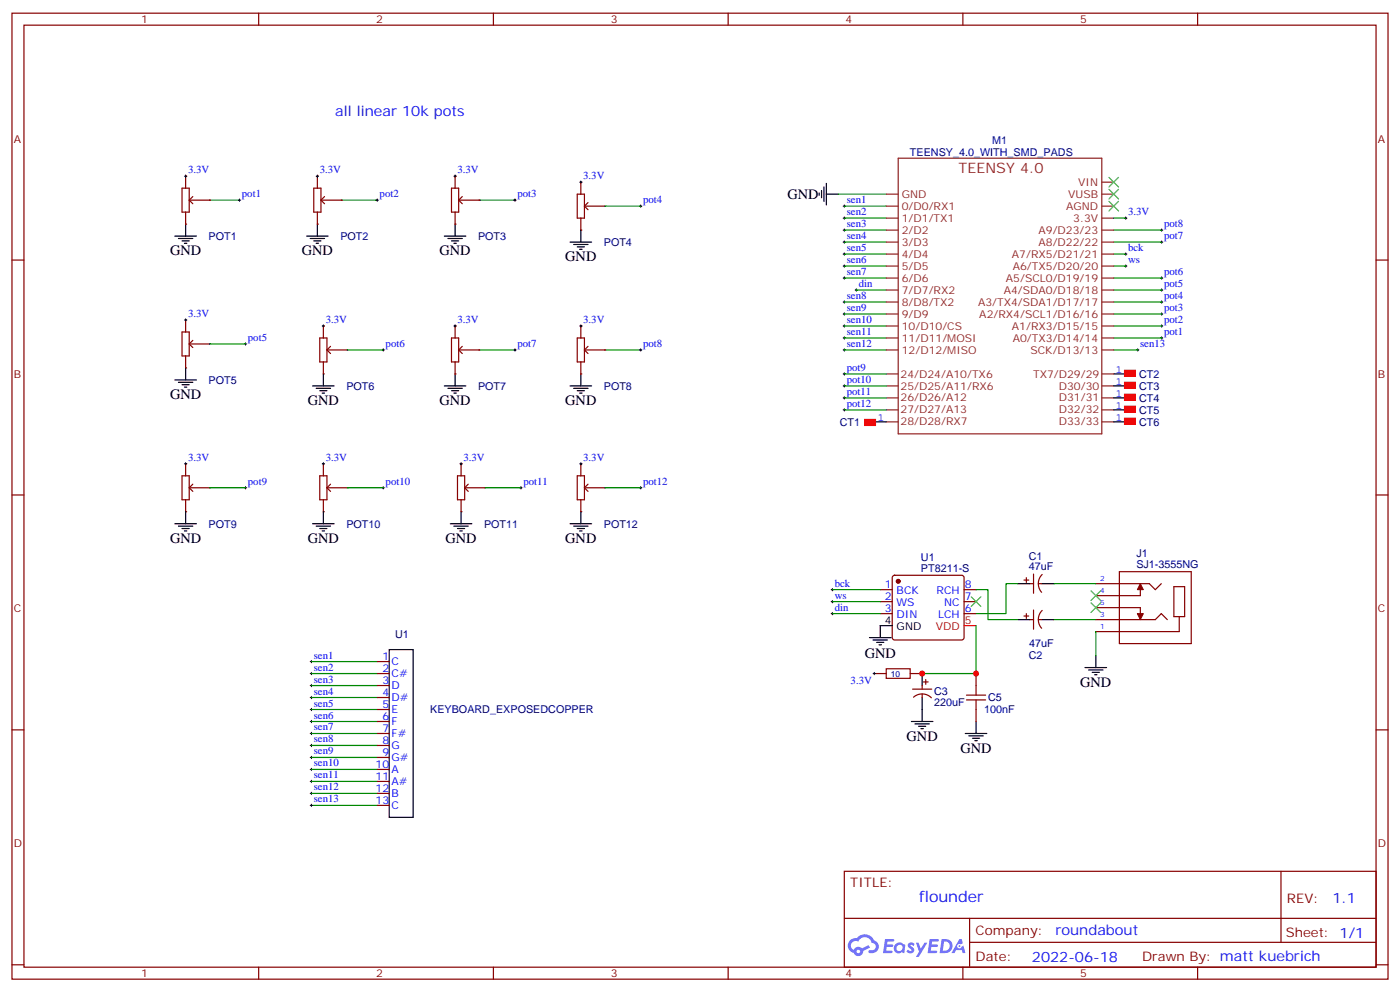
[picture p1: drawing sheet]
<svg xmlns="http://www.w3.org/2000/svg" width="412mm" height="292mm" viewBox="0 0 412 292" stroke-linecap="round" stroke-linejoin="round" font-family="sans-serif">
<g fill="none" stroke="#870000" stroke-width=".35">
<path d="M3.5 3.9h405.4v284.3h-405.4zM7.1 7.4h398.2v277.3h-398.2zM76.2 3.9v3.5M145.3 3.9v3.5M214.5 3.9v3.5M283.6 3.9v3.5M352.8 3.9v3.5M3.5 76.6h3.6M405.3 76.6h3.6M3.5 145.7h3.6M405.3 145.7h3.6M3.5 214.8h3.6"/>
<path d="M405.3 214.8h3.6M248.7 256.5h156.6v28.2h-156.6zM377.3 256.5v20.9M248.7 270.3h156.5M285.6 277.4h119.6M285.6 270.3v14.1M3.5 284h3.6M76.2 284.7v3.5M145.3 284.7v3.5M214.5 284.7v3.5M283.6 284.7v3.5M352.8 284.7v3.5"/>
<path d="M405.3 284h3.6"/>
</g>
<g fill="#5487ff">
<path d="M267.7 277.6a1.22 1.22 0 0 1 1.7 .3l-.4 .6a.47 .47 0 0 0-.3-.4 .47 .47 0 0 0-.5 .2l.1 .2a1.14 1.14 0 0 1 .8 1.8 1.14 1.14 0 0 1-1.9-.1l-.2-.1 .5-.6 .7 .4a.29 .29 0 0 0 .3-.2 .29 .29 0 0 0-.2-.3 1.04 1.04 0 0 1-.6-1.8z"/>
<path d="M260.7 276.4h2.4l.3 .2-.2 .5h-1.8l-.1 .9h1.5l.3 .4-.3 .3h-1.6l-.2 1.1 1.7 .1 .2 .3-.2 .3-2.6 .1z"/>
<path d="M273.8 276.4h2.4l.3 .2-.1 .5h-1.8l-.2 .9h1.6l.3 .4-.4 .3h-1.6l-.1 1.1 1.7 .1 .2 .3-.2 .3h-2.6z"/>
<path d="M282.6 276.4h.7l.3 1.3-.6 .3a.69 .69 0 0 0-1 .2 .69 .69 0 0 0 .4 1 .69 .69 0 0 0 .9-.6l.5-.3 .6 2.2h-.8l-.2-.8h-1.8l-.5 .8h-.8z"/>
<path d="M269.8 277.5h.8l.6 1.8 1.1-1.8h.9l-2.6 4.2h-.8l.9-1.6z"/>
<path d="M277.4 276.4l-.6 4.2h1.3a2.11 2.11 0 0 0 2.5-2.2 2.11 2.11 0 0 0-2.5-2zM278.1 277.1a1.39 1.39 0 0 1 1.7 1.5 1.39 1.39 0 0 1-1.8 1.2h-.3z"/>
<path d="M263.7 278a1.54 1.54 0 0 0-.1 2.2 1.54 1.54 0 0 0 2.2 .1l.6 .3 .3-2.3-.2-.3h-.4a1.49 1.49 0 0 0-2.4 0zM264 279a.94 .94 0 0 1 1.8 0 .94 .94 0 0 1-1.8 0z"/>
<path d="M250.4 276.8a2.18 2.18 0 0 0 1.1 3.7 1.44 1.44 0 0 0 1.6 .9 1.44 1.44 0 0 0 1.2-1.5l2-1-.5-.7-1.9 1a1.47 1.47 0 0 0-2.4 .4 1.39 1.39 0 0 1-.7-1.9 1.39 1.39 0 0 1 2-.5 2.12 2.12 0 0 1 2.2-1.3 2.12 2.12 0 0 1 1.9 1.7 1.14 1.14 0 0 1 1.1 1.4 1.14 1.14 0 0 1-1.7 .7 .43 .43 0 0 0-.5 .4 .43 .43 0 0 0 .4 .5 1.98 1.98 0 0 0 2.5-1.3 1.98 1.98 0 0 0-1.2-2.5 3.1 3.1 0 0 0-5.3-.7l-.9 .1zM252.3 280.1a.55 .55 0 0 1 1.1 0 .55 .55 0 0 1-1.1 0z"/>
<circle cx="282.6" cy="278.5" r=".26"/>
</g>
<path d="M61.7 58.9h8.9M100.5 58.9h10.6" fill="none" stroke="#008700" stroke-width=".35"/>
<path d="M70.2 58.9h.7M70.6 58.6v.7M110.8 58.9h.7M111.1 58.6v.7" fill="none" stroke="#000" stroke-width=".29"/>
<path d="M51.5 69.5h6.4M52.6 70.2h4.2M53.6 70.9h2.1M54.3 71.6h.7M54.7 66v3.5M90.3 69.5h6.4M91.4 70.2h4.2M92.4 70.9h2.1M93.1 71.6h.7M93.5 66v3.5" fill="none" stroke="#000" stroke-width=".35"/>
<path d="M92.4 55.4h2.1v7h-2.1zM93.5 51.9v3.5M94.9 58.9h5.6M95.6 57.9l-1.1 1 1.1 1.1M93.5 62.4v3.6" fill="none" stroke="#870000" stroke-width=".35"/>
<g fill="#870000">
<circle cx="93.5" cy="66" r=".18"/>
<circle cx="93.5" cy="51.9" r=".18"/>
<circle cx="100.5" cy="58.9" r=".18"/>
</g>
<path d="M141.1 58.9h10.6" fill="none" stroke="#008700" stroke-width=".35"/>
<path d="M151.3 58.9h.7M151.7 58.6v.7" fill="none" stroke="#000" stroke-width=".29"/>
<path d="M130.9 69.5h6.3M131.9 70.2h4.3M133 70.9h2.1M133.7 71.6h.7M134.1 66v3.5" fill="none" stroke="#000" stroke-width=".35"/>
<path d="M133 55.4h2.1v7h-2.1zM134.1 51.9v3.5M135.5 58.9h5.6M136.2 57.9l-1.1 1 1.1 1.1M134.1 62.4v3.6" fill="none" stroke="#870000" stroke-width=".35"/>
<g fill="#870000">
<circle cx="134.1" cy="66" r=".18"/>
<circle cx="134.1" cy="51.9" r=".18"/>
<circle cx="141.1" cy="58.9" r=".18"/>
</g>
<path d="M170 57.1h2.2v7.1h-2.2zM171.1 53.6v3.5M173.2 59.6l-1 1.1 1 1M171.1 64.2v3.5M172.5 60.7h5.7" fill="none" stroke="#870000" stroke-width=".35"/>
<g fill="#870000">
<circle cx="171.1" cy="67.7" r=".18"/>
<circle cx="171.1" cy="53.6" r=".18"/>
<circle cx="178.2" cy="60.7" r=".18"/>
</g>
<path d="M167.9 71.3h6.4M169 72h4.2M170 72.7h2.2M170.7 73.4h.7M171.1 67.7v3.6" fill="none" stroke="#000" stroke-width=".35"/>
<path d="M188.4 60.7h.7M188.7 60.3v.7" fill="none" stroke="#000" stroke-width=".29"/>
<path d="M178.2 60.7h10.5" fill="none" stroke="#008700" stroke-width=".35"/>
<path d="M53.6 97.7h2.1v7.1h-2.1zM54.7 94.2v3.5M54.7 104.8v3.5M56.1 101.2h5.6M56.8 100.2l-1.1 1 1.1 1.1" fill="none" stroke="#870000" stroke-width=".35"/>
<g fill="#870000">
<circle cx="54.7" cy="108.3" r=".18"/>
<circle cx="54.7" cy="94.2" r=".18"/>
<circle cx="61.7" cy="101.2" r=".18"/>
</g>
<path d="M51.5 111.8h6.4M52.6 112.5h4.2M53.6 113.2h2.1M54.3 113.9h.7M54.7 108.3v3.5" fill="none" stroke="#000" stroke-width=".35"/>
<path d="M72 101.2h.7M72.3 100.9v.7" fill="none" stroke="#000" stroke-width=".29"/>
<path d="M61.7 101.2h10.6" fill="none" stroke="#008700" stroke-width=".35"/>
<path d="M94.2 99.5h2.1v7h-2.1zM95.2 96v3.5M95.2 106.5v3.6M96.7 103h5.6M97.4 102l-1.1 1 1.1 1.1" fill="none" stroke="#870000" stroke-width=".35"/>
<g fill="#870000">
<circle cx="95.2" cy="110.1" r=".18"/>
<circle cx="95.3" cy="96" r=".18"/>
<circle cx="102.3" cy="103" r=".18"/>
</g>
<g fill="none" stroke="#000" stroke-width=".35">
<path d="M241.3 56.8v.7M242 56.1v2.1M242.7 55v4.3M243.4 57.1h3.5M243.4 54v6.3M92.1 113.6h6.3M93.1 114.3h4.3M94.2 115h2.1M94.9 115.7h.7M95.2 110.1v3.5M130.9 113.6h6.3M131.9 114.3h4.3"/>
<path d="M133 115h2.1M133.7 115.7h.7M134.1 110.1v3.5M299.9 171.8h3.5M306.9 171.8h3.5M256.1 187.7h6.4M257.2 188.4h4.2M258.2 189.1h2.1M258.9 189.8h.7M262.8 184.1h-3.5v3.6M271.6 198.3v3.5M299.9 182.4h3.5"/>
<path d="M306.9 182.4h3.5M319.6 196.5h6.4M320.7 197.2h4.2M321.7 197.9h2.1M322.4 198.6h.7M322.8 193v3.5M268.5 212.4h6.3M269.5 213.1h4.3M270.6 213.8h2.1M271.3 214.5h.7M271.6 205.3v7.1M284.3 215.9h6.4"/>
<path d="M285.4 216.6h4.2M286.5 217.3h2.1M287.2 218h.7M287.5 212.4v3.5"/>
</g>
<g fill="none" stroke="#000" stroke-width=".29">
<path d="M248.4 74.8h.7M248.4 78.3h.7M248.4 60.7h.7M248.4 64.2h.7M248.4 67.7h.7M248.4 71.3h.7M248.7 60.3v.7M248.7 63.9v.7M248.7 67.4v.7M248.7 70.9v.7M248.7 74.4v.7M248.7 78v.7"/>
<path d="M331.3 74.8h.7M331.3 78.3h.7M331.6 74.4v.7M331.6 78v.7M341.8 67.7h.7M341.8 71.3h.7M342.2 67.4v.7M342.2 70.9v.7M248.4 81.8h.7M248.4 88.9h.7M248.4 92.4h.7M248.4 96h.7"/>
<path d="M248.4 99.5h.7M248.7 81.5v.7M248.7 88.5v.8M248.7 92.1v.7M248.7 95.6v.7M248.7 99.1v.7M251.9 85.4h.7M252.2 85v.7M341.8 85.4h.7M341.8 81.8h.7M341.8 88.9h.7M341.8 92.4h.7"/>
<path d="M341.8 96h.7M341.8 99.5h.7M342.2 81.5v.7M342.2 85v.7M342.2 88.5v.8M342.2 92.1v.7M342.2 95.6v.7M342.2 99.1v.7M112.5 103h.7M112.9 102.7v.7M151.3 103h.7M151.7 102.7v.7"/>
<path d="M248.4 103h.7M248.7 102.7v.7M334.8 103h.7M335.1 102.7v.7M244.8 173.6h.7M244.8 177.1h.7M245.2 173.2v.7M245.2 176.7v.7M91.4 194.7h.7M91.4 198.3h.7M91.7 194.4v.7M91.7 197.9v.7"/>
<path d="M244.8 180.6h.7M245.2 180.3v.7M91.4 201.8h.7M91.4 205.3h.7M91.4 208.8h.7M91.4 212.4h.7M91.4 215.9h.7M91.4 219.4h.7M91.7 201.4v.7M91.7 205v.7M91.7 208.5v.7M91.7 212v.7"/>
<path d="M91.7 215.5v.8M91.7 219.1v.7M91.4 223h.7M91.4 226.5h.7M91.4 230h.7M91.4 233.5h.7M91.4 237.1h.7M91.7 222.6v.7M91.7 226.1v.7M91.7 229.7v.7M91.7 233.2v.7M91.7 236.7v.7"/>
</g>
<g fill="none" stroke="#008700" stroke-width=".35">
<path d="M246.9 57.1h14.2M248.7 74.8h12.4M248.7 78.3h12.4M248.7 60.7h12.4M248.7 64.2h12.4M248.7 67.7h12.4M248.7 71.3h12.4M328.1 74.8h3.5M328.1 78.3h3.5M328.1 67.7h14.1M328.1 71.3h14.1M248.7 81.8h12.4"/>
<path d="M248.7 88.9h12.4M248.7 92.4h12.4M248.7 96h12.4M248.7 99.5h12.4M252.2 85.4h8.9M328.1 85.4h14.1M328.1 81.8h14.1M328.1 88.9h14.1M328.1 92.4h14.1M328.1 96h14.1M328.1 99.5h14.1M102.3 103h10.6"/>
<path d="M141.1 103h10.6M248.7 103h12.4M328.1 103h7M245.2 173.6h14.1M245.2 177.1h14.1M287.5 173.6h3.5v8.8h8.9M299.9 171.8h-3.6v8.8h-8.8M310.4 171.8h12.4M91.7 194.7h19.4M91.7 198.3h19.4M245.2 180.6h14.1M287.5 184.1v14.2h-15.9"/>
<path d="M310.4 182.4h12.4M322.8 185.9v7.1M91.7 201.8h19.4M91.7 205.3h19.4M91.7 208.8h19.4M91.7 212.4h19.4M91.7 215.9h19.4M91.7 219.4h19.4M91.7 223h19.4M91.7 226.5h19.4M91.7 230h19.4M91.7 233.5h19.4"/>
<path d="M91.7 237.1h19.4"/>
</g>
<g fill="none" stroke="#870000" stroke-width=".35">
<path d="M133 99.5h2.1v7h-2.1zM134.1 96v3.5M134.1 106.5v3.6M135.5 103h5.6M136.2 102l-1.1 1 1.1 1.1M259.3 173.6h3.5M259.3 177.1h3.5M263.1 169.5l.4-.2h19.8l.5 .2 .2 .5v17.7l-.2 .5-.5 .2h-19.8l-.5-.3-.2-.4v-17.7zM284 173.6h3.5M284 177.1h3.5M301.6 170.7h1.4M302.3 170v1.4"/>
<path d="M303.4 171.8h1M304.4 169v5.6M304.4 179.6v5.6M305.9 171.8h1M307 169.1a3.8 3.8 0 0 0-.2 5.2M307 179.7a3.8 3.8 0 0 0-.2 5.2M322.8 171.8h15.8l1.7 1.8 1.8-1.8M322.8 178.9h13.1v3.5M329.7 168.3h21.2v21.1h-21.2zM335.9 171.8v3.5h-13.1M345.8 172.7h3.2v8.8h-3.2zM257.5 198.3h3.6"/>
<path d="M259.3 180.6h3.5M268.1 198.3h3.5M284 180.6h3.5M301.6 181.3h1.4M302.3 180.6v1.4M303.4 182.4h1M305.9 182.4h1M322.8 182.4h17.5l1.8-1.8 1.7 1.8M347.4 181.5v4.4h-24.6M268.8 202.8h5.7M269.1 205.2a3.8 3.8 0 0 1 5.2 .2M271.6 201.8v1"/>
<path d="M271.6 204.3v1M272 200.7h1.4M272.7 200v1.4"/>
</g>
<g fill="#870000" stroke="#870000" stroke-width=".29">
<path d="M335.9 171.8l.9 1.8h-1.8z"/>
<path d="M335 180.6h1.8l-.9 1.8z"/>
</g>
<path d="M321.4 173.9l2.8 2.8M321.4 177.4l2.8 2.9M324.2 173.9l-2.8 2.8M324.2 177.4l-2.8 2.9" fill="none" stroke="#3c3" stroke-width=".35"/>
<circle cx="264.6" cy="171.1" r=".53" fill="#870000" stroke="#870000" stroke-width=".35"/>
<path d="M284 184.1h3.5" fill="none" stroke="#f00" stroke-width=".35"/>
<path d="M261.1 196.8h7v2.9h-7z" fill="none" stroke="#a10000" stroke-width=".35"/>
<g fill="#870000">
<circle cx="134.1" cy="110.1" r=".18"/>
<circle cx="134.1" cy="96" r=".18"/>
<circle cx="141.1" cy="103" r=".18"/>
</g>
<path d="M178.2 103h10.5" fill="none" stroke="#008700" stroke-width=".35"/>
<path d="M188.4 103h.7M188.7 102.7v.7" fill="none" stroke="#000" stroke-width=".29"/>
<path d="M167.9 113.6h6.4M169 114.3h4.2M170 115h2.2M170.7 115.7h.7M171.1 110.1v3.5" fill="none" stroke="#000" stroke-width=".35"/>
<path d="M170 99.5h2.2v7h-2.2zM171.1 96v3.5M171.1 106.5v3.6M172.5 103h5.7M173.2 102l-1 1 1 1.1" fill="none" stroke="#870000" stroke-width=".35"/>
<g fill="#870000">
<circle cx="171.1" cy="110.1" r=".18"/>
<circle cx="171.1" cy="96" r=".18"/>
<circle cx="178.2" cy="103" r=".18"/>
</g>
<path d="M114.7 191.2h7v49.4h-7z" fill="none" stroke="#000" stroke-width=".35"/>
<g fill="none" stroke="#870000" stroke-width=".35">
<path d="M53.6 55.4h2.1v7h-2.1zM54.7 51.9v3.5M56.1 58.9h5.6M56.8 57.9l-1.1 1 1.1 1.1M54.7 62.4v3.6M111.1 194.7h3.6M111.1 198.3h3.6M111.1 201.8h3.6M111.1 205.3h3.6M111.1 208.8h3.6M111.1 212.4h3.6M111.1 215.9h3.6"/>
<path d="M111.1 219.4h3.6M111.1 223h3.6M111.1 226.5h3.6M111.1 230h3.6M111.1 233.5h3.6M111.1 237.1h3.6"/>
</g>
<g fill="none" stroke="#8c2424" stroke-width=".35">
<path d="M261.1 57.1h3.5M264.6 46.6h60v81.1h-60zM324.6 57.1h3.5M324.6 53.6h3.5M261.1 60.7h3.5M261.1 64.2h3.5M261.1 67.7h3.5M261.1 71.3h3.5M261.1 74.8h3.5M261.1 78.3h3.5M324.6 60.7h3.5M324.6 64.2h3.5"/>
<path d="M324.6 67.7h3.5M324.6 71.3h3.5M324.6 74.8h3.5M324.6 78.3h3.5M261.1 81.8h3.5M261.1 85.4h3.5M261.1 88.9h3.5M261.1 92.4h3.5M261.1 96h3.5M261.1 99.5h3.5M324.6 81.8h3.5M324.6 85.4h3.5"/>
<path d="M324.6 88.9h3.5M324.6 92.4h3.5M324.6 96h3.5M324.6 99.5h3.5M261.1 103h3.5M261.1 110.1h3.5M261.1 113.6h3.5M261.1 117.1h3.5M324.6 103h3.5M324.6 110.1h3.5M324.6 113.6h3.5M324.6 117.1h3.5"/>
<path d="M261.1 120.6h3.5M261.1 124.2h3.5M324.6 120.6h3.5M324.6 124.2h3.5"/>
</g>
<g fill="#870000">
<circle cx="54.7" cy="66" r=".18"/>
<circle cx="54.7" cy="51.9" r=".18"/>
<circle cx="61.7" cy="58.9" r=".18"/>
</g>
<path d="M54.7 136.5v3.6M53.6 140.1h2.1v7h-2.1zM54.7 147.1v3.5M56.1 143.6h5.6M56.8 142.5l-1.1 1.1 1.1 1M287.5 198.3v6.3M284.7 204.6h5.6M284.7 206h5.6M287.5 206v6.4" fill="none" stroke="#870000" stroke-width=".35"/>
<g fill="#870000">
<circle cx="54.7" cy="150.6" r=".18"/>
<circle cx="54.7" cy="136.5" r=".18"/>
<circle cx="61.7" cy="143.6" r=".18"/>
</g>
<path d="M51.5 154.2h6.4M52.6 154.9h4.2M53.6 155.6h2.1M54.3 156.3h.7M54.7 150.6v3.6" fill="none" stroke="#000" stroke-width=".35"/>
<path d="M72 143.6h.7M72.3 143.2v.7" fill="none" stroke="#000" stroke-width=".29"/>
<path d="M61.7 143.6h10.6" fill="none" stroke="#008700" stroke-width=".35"/>
<path d="M95.2 136.5v3.6M94.2 140.1h2.1v7h-2.1zM95.2 147.1v3.5M96.7 143.6h5.6M97.4 142.5l-1.1 1.1 1.1 1" fill="none" stroke="#870000" stroke-width=".35"/>
<g fill="#870000">
<circle cx="95.2" cy="150.6" r=".18"/>
<circle cx="95.2" cy="136.5" r=".18"/>
<circle cx="102.3" cy="143.6" r=".18"/>
</g>
<path d="M92.1 154.2h6.3M93.1 154.9h4.3M94.2 155.6h2.1M94.9 156.3h.7M95.2 150.6v3.6" fill="none" stroke="#000" stroke-width=".35"/>
<path d="M112.5 143.6h.7M112.9 143.2v.7" fill="none" stroke="#000" stroke-width=".29"/>
<path d="M102.3 143.6h10.6" fill="none" stroke="#008700" stroke-width=".35"/>
<path d="M135.8 136.5v3.6M134.8 140.1h2.1v7h-2.1zM135.8 147.1v3.5M137.2 143.6h5.7M137.9 142.5l-1 1.1 1 1" fill="none" stroke="#870000" stroke-width=".35"/>
<g fill="#870000">
<circle cx="135.8" cy="150.6" r=".18"/>
<circle cx="135.8" cy="136.5" r=".18"/>
<circle cx="142.9" cy="143.6" r=".18"/>
</g>
<path d="M132.6 154.2h6.4M133.7 154.9h4.2M134.8 155.6h2.1M135.5 156.3h.7M135.8 150.6v3.6" fill="none" stroke="#000" stroke-width=".35"/>
<path d="M153.1 143.6h.7M153.5 143.2v.7" fill="none" stroke="#000" stroke-width=".29"/>
<path d="M142.9 143.6h10.6" fill="none" stroke="#008700" stroke-width=".35"/>
<path d="M171.1 136.5v3.6M170 140.1h2.2v7h-2.2zM171.1 147.1v3.5M172.5 143.6h5.7M173.2 142.5l-1 1.1 1 1" fill="none" stroke="#870000" stroke-width=".35"/>
<g fill="#870000">
<circle cx="171.1" cy="150.6" r=".18"/>
<circle cx="171.1" cy="136.5" r=".18"/>
<circle cx="178.2" cy="143.6" r=".18"/>
</g>
<path d="M328.1 110.1h3.5M328.1 113.6h3.5M328.1 117.1h3.5M257.5 124.2h3.6M328.1 124.2h3.5M328.1 120.6h3.5M167.9 154.2h6.4M169 154.9h4.2M170 155.6h2.2M170.7 156.3h.7M171.1 150.6v3.6" fill="none" stroke="#000" stroke-width=".35"/>
<g fill="none" stroke="#000" stroke-width=".29">
<path d="M54.3 51.9h.7M54.7 51.5v.7M93.1 51.9h.7M93.5 51.5v.7M133.7 51.9h.7M134.1 51.5v.7M170.7 53.6h.7M171.1 53.3v.7M331.3 64.2h.7M331.6 63.9v.7M54.3 94.2h.7M54.7 93.8v.7"/>
<path d="M94.9 96h.7M95.2 95.6v.7M133.7 96h.7M134.1 95.6v.7M170.7 96h.7M171.1 95.6v.7M248.4 110.1h.7M248.4 113.6h.7M248.4 117.1h.7M248.7 109.7v.7M248.7 113.2v.7M248.7 116.8v.7"/>
<path d="M54.3 136.5h.7M54.7 136.2v.7M94.9 136.5h.7M95.2 136.2v.7M135.5 136.5h.7M135.8 136.2v.7M170.7 136.5h.7M171.1 136.2v.7M248.4 120.6h.7M248.7 120.3v.7M188.4 143.6h.7M188.7 143.2v.7"/>
<path d="M257.2 198.3h.7M257.5 197.9v.7"/>
</g>
<path d="M328.1 64.2h3.5M248.7 110.1h12.4M248.7 113.6h12.4M248.7 117.1h12.4M248.7 120.6h12.4M178.2 143.6h10.5" fill="none" stroke="#008700" stroke-width=".35"/>
<path d="M326.7 52.2l2.8 2.8M326.7 55.7l2.8 2.9M326.7 59.3l2.8 2.8M329.5 52.2l-2.8 2.8M329.5 55.7l-2.8 2.9M329.5 59.3l-2.8 2.8M286.1 175.7l2.8 2.8M288.9 175.7l-2.8 2.8" fill="none" stroke="#3c3" stroke-width=".35"/>
<g fill="#f00" stroke="#f00" stroke-width=".35">
<path d="M254.7 123.5h3.2v1.7h-3.2z"/>
<path d="M331.3 109h3.1v1.8h-3.1z"/>
<path d="M331.3 112.5h3.1v1.8h-3.1z"/>
<path d="M331.3 116.1h3.1v1.7h-3.1z"/>
<path d="M331.3 119.6h3.1v1.8h-3.1z"/>
<path d="M331.3 123.1h3.1v1.8h-3.1z"/>
</g>
<g fill="#c00">
<circle cx="287.5" cy="198.3" r=".88"/>
<circle cx="271.6" cy="198.3" r=".88"/>
</g>
<text font-size="4.6" fill="#00f" x="270.8" y="265.5">flounder</text>
<g font-size="4.2" fill="#00f">
<text x="98.8" y="34.2">all linear 10k pots</text>
<text x="392.5" y="265.7">1.1</text>
<text x="310.9" y="275.3">roundabout</text>
<text x="304" y="283.1">2022-06-18</text>
</g>
<text font-size="4.2" fill="#8d2323" x="282.4" y="50.9">TEENSY 4.0</text>
<g font-size="4.2">
<text x="232" y="58.6">GND</text>
<text x="50.1" y="75.1">GND</text>
<text x="88.9" y="75.1">GND</text>
<text x="129.5" y="75.1">GND</text>
<text x="166.5" y="76.9">GND</text>
<text x="50.1" y="117.5">GND</text>
<text x="90.7" y="119.2">GND</text>
<text x="129.5" y="119.2">GND</text>
<text x="166.5" y="119.2">GND</text>
<text x="50.1" y="159.8">GND</text>
<text x="90.7" y="159.8">GND</text>
<text x="131.2" y="159.8">GND</text>
<text x="166.5" y="159.8">GND</text>
<text x="254.7" y="193.8">GND</text>
<text x="318.2" y="202.1">GND</text>
<text x="267.1" y="218">GND</text>
<text x="282.9" y="221.5">GND</text>
</g>
<g font-size="3.9" fill="#800">
<text x="250.5" y="261.1">TITLE:</text>
<text x="379.1" y="265.7">REV:</text>
<text x="287.4" y="275.3">Company:</text>
<text x="378.7" y="275.9">Sheet: 1/1</text>
<text x="287.4" y="282.9">Date:</text>
<text x="336.4" y="283">Drawn By: matt kuebrich</text>
</g>
<g font-size="3.2" fill="#800">
<text x="41.6" y="6.9">1</text>
<text x="110.8" y="6.9">2</text>
<text x="179.9" y="6.9">3</text>
<text x="249.1" y="6.9">4</text>
<text x="318.2" y="6.9">5</text>
<text x="4.1" y="42">A</text>
<text x="405.9" y="42">A</text>
<text x="4.1" y="111.1">B</text>
<text x="405.9" y="111.1">B</text>
<text x="4.1" y="180.3">C</text>
<text x="405.9" y="180.3">C</text>
<text x="4.1" y="249.4">D</text>
<text x="405.9" y="249.4">D</text>
<text x="41.6" y="287.7">1</text>
<text x="110.8" y="287.7">2</text>
<text x="179.9" y="287.7">3</text>
<text x="249.1" y="287.7">4</text>
<text x="318.2" y="287.7">5</text>
</g>
<g font-size="3.2" fill="#000080">
<text x="268.1" y="45.9">TEENSY_4.0_WITH_SMD_PADS</text>
<text x="292.3" y="42.4">M1</text>
<text x="61.5" y="70.6">POT1</text>
<text x="100.3" y="70.6">POT2</text>
<text x="140.8" y="70.6">POT3</text>
<text x="177.9" y="72.4">POT4</text>
<text x="61.5" y="113">POT5</text>
<text x="335.6" y="111.2">CT2</text>
<text x="102" y="114.7">POT6</text>
<text x="140.8" y="114.7">POT7</text>
<text x="177.9" y="114.7">POT8</text>
<text x="335.6" y="114.7">CT3</text>
<text x="335.6" y="118.3">CT4</text>
<text x="247.4" y="125.3">CT1</text>
<text x="335.6" y="121.8">CT5</text>
<text x="335.6" y="125.3">CT6</text>
<text x="61.5" y="155.3">POT9</text>
<text x="102" y="155.3">POT10</text>
<text x="142.6" y="155.3">POT11</text>
<text x="177.9" y="155.3">POT12</text>
<text x="271.3" y="165.1">U1</text>
<text x="303" y="167.9">47uF</text>
<text x="303" y="164.9">C1</text>
<text x="334.8" y="167.2">SJ1-3555NG</text>
<text x="334.8" y="164">J1</text>
<text x="271.3" y="168.3">PT8211-S</text>
<text x="116.4" y="187.7">U1</text>
<text x="303.2" y="190.5">47uF</text>
<text x="303" y="194.1">C2</text>
<text x="126.7" y="209.9">KEYBOARD_EXPOSEDCOPPER</text>
<text x="275.2" y="207.9">220uF</text>
<text x="275.2" y="204.7">C3</text>
<text x="289.9" y="210">100nF</text>
<text x="291" y="206.5">C5</text>
</g>
<g font-size="3.2" fill="#00f">
<text x="55.4" y="51">3.3V</text>
<text x="94.2" y="51">3.3V</text>
<text x="134.8" y="51">3.3V</text>
<text x="171.8" y="52.7">3.3V</text>
<text x="71.3" y="58">pot1</text>
<text x="111.8" y="58">pot2</text>
<text x="152.4" y="58">pot3</text>
<text x="189.4" y="59.8">pot4</text>
<text x="249.4" y="59.8">sen1</text>
<text x="249.4" y="63.3">sen2</text>
<text x="332.3" y="63.3">3.3V</text>
<text x="249.4" y="66.9">sen3</text>
<text x="249.4" y="70.4">sen4</text>
<text x="342.9" y="70.4">pot7</text>
<text x="342.9" y="66.9">pot8</text>
<text x="249.4" y="73.9">sen5</text>
<text x="249.4" y="77.4">sen6</text>
<text x="332.3" y="73.9">bck</text>
<text x="332.3" y="77.4">ws</text>
<text x="249.4" y="81">sen7</text>
<text x="342.9" y="81">pot6</text>
<text x="249.4" y="88">sen8</text>
<text x="252.9" y="84.5">din</text>
<text x="342.9" y="88">pot4</text>
<text x="342.9" y="84.5">pot5</text>
<text x="55.4" y="93.3">3.3V</text>
<text x="96" y="95.1">3.3V</text>
<text x="134.8" y="95.1">3.3V</text>
<text x="171.8" y="95.1">3.3V</text>
<text x="249.4" y="91.5">sen9</text>
<text x="249.4" y="95.1">sen10</text>
<text x="342.9" y="95.1">pot2</text>
<text x="342.9" y="91.5">pot3</text>
<text x="73" y="100.4">pot5</text>
<text x="249.4" y="98.6">sen11</text>
<text x="342.9" y="98.6">pot1</text>
<text x="113.6" y="102.1">pot6</text>
<text x="152.4" y="102.1">pot7</text>
<text x="189.4" y="102.1">pot8</text>
<text x="249.4" y="102.1">sen12</text>
<text x="335.8" y="102.1">sen13</text>
<text x="249.4" y="109.2">pot9</text>
<text x="249.4" y="112.7">pot10</text>
<text x="328.6" y="109.7">1</text>
<text x="328.6" y="113.2">1</text>
<text x="249.4" y="116.2">pot11</text>
<text x="249.4" y="119.8">pot12</text>
<text x="328.6" y="116.8">1</text>
<text x="258.6" y="123.8">1</text>
<text x="328.6" y="120.3">1</text>
<text x="328.6" y="123.8">1</text>
<text x="55.4" y="135.6">3.3V</text>
<text x="96" y="135.6">3.3V</text>
<text x="136.5" y="135.6">3.3V</text>
<text x="171.8" y="135.6">3.3V</text>
<text x="73" y="142.7">pot9</text>
<text x="113.6" y="142.7">pot10</text>
<text x="154.2" y="142.7">pot11</text>
<text x="189.4" y="142.7">pot12</text>
<text x="245.9" y="172.7">bck</text>
<text x="260.6" y="173.2">1</text>
<text x="284.2" y="173.2">8</text>
<text x="245.9" y="176.2">ws</text>
<text x="245.9" y="179.7">din</text>
<text x="260.6" y="176.7">2</text>
<text x="264.1" y="175">BCK</text>
<text x="264.1" y="178.5">WS</text>
<text x="275.9" y="175">RCH</text>
<text x="278.1" y="178.5">NC</text>
<text x="284.2" y="176.7">7</text>
<text x="260.6" y="180.3">3</text>
<text x="264.1" y="182">DIN</text>
<text x="276.3" y="182">LCH</text>
<text x="284.2" y="180.3">6</text>
<text x="92.4" y="193.9">sen1</text>
<text x="92.4" y="197.4">sen2</text>
<text x="112.6" y="194.4">1</text>
<text x="112.6" y="197.9">2</text>
<text x="115.4" y="195.8">C</text>
<text x="92.4" y="200.9">sen3</text>
<text x="112.6" y="201.4">3</text>
<text x="115.4" y="199.3">C#</text>
<text x="115.4" y="202.8">D</text>
<text x="250.6" y="201.3">3.3V</text>
<text x="92.4" y="204.4">sen4</text>
<text x="92.4" y="208">sen5</text>
<text x="112.6" y="205">4</text>
<text x="112.6" y="208.5">5</text>
<text x="115.4" y="206.4">D#</text>
<text x="115.4" y="209.9">E</text>
<text x="92.4" y="211.5">sen6</text>
<text x="92.4" y="215">sen7</text>
<text x="112.6" y="212">6</text>
<text x="112.6" y="215.5">7</text>
<text x="115.4" y="213.4">F</text>
<text x="92.4" y="218.5">sen8</text>
<text x="112.6" y="219.1">8</text>
<text x="115.4" y="217">F#</text>
<text x="115.4" y="220.5">G</text>
<text x="92.4" y="222.1">sen9</text>
<text x="92.4" y="225.6">sen10</text>
<text x="110.6" y="226.1">10</text>
<text x="112.6" y="222.6">9</text>
<text x="115.4" y="224">G#</text>
<text x="115.4" y="227.5">A</text>
<text x="92.4" y="229.1">sen11</text>
<text x="92.4" y="232.7">sen12</text>
<text x="110.6" y="229.7">11</text>
<text x="110.6" y="233.2">12</text>
<text x="115.4" y="231.1">A#</text>
<text x="92.4" y="236.2">sen13</text>
<text x="110.6" y="236.7">13</text>
<text x="115.4" y="234.6">B</text>
<text x="115.4" y="238.1">C</text>
</g>
<g font-size="3.2" fill="#8d2323">
<text x="265.6" y="58.2">GND</text>
<text x="314.7" y="58.2">VUSB</text>
<text x="317.6" y="54.7">VIN</text>
<text x="265.6" y="61.7">0/D0/RX1</text>
<text x="265.6" y="65.3">1/D1/TX1</text>
<text x="314" y="61.7">AGND</text>
<text x="316.1" y="65.3">3.3V</text>
<text x="265.6" y="68.8">2/D2</text>
<text x="305.9" y="68.8">A9/D23/23</text>
<text x="265.6" y="72.3">3/D3</text>
<text x="265.6" y="75.8">4/D4</text>
<text x="298.1" y="75.8">A7/RX5/D21/21</text>
<text x="305.9" y="72.3">A8/D22/22</text>
<text x="265.6" y="79.4">5/D5</text>
<text x="265.6" y="82.9">6/D6</text>
<text x="296.3" y="82.9">A5/SCL0/D19/19</text>
<text x="298.3" y="79.4">A6/TX5/D20/20</text>
<text x="265.6" y="86.4">7/D7/RX2</text>
<text x="265.6" y="90">8/D8/TX2</text>
<text x="288.1" y="90">A3/TX4/SDA1/D17/17</text>
<text x="295.7" y="86.4">A4/SDA0/D18/18</text>
<text x="265.6" y="93.5">9/D9</text>
<text x="288.5" y="93.5">A2/RX4/SCL1/D16/16</text>
<text x="265.6" y="97">10/D10/CS</text>
<text x="265.6" y="100.5">11/D11/MOSI</text>
<text x="298.1" y="97">A1/RX3/D15/15</text>
<text x="298.3" y="100.5">A0/TX3/D14/14</text>
<text x="265.6" y="104.1">12/D12/MISO</text>
<text x="303.5" y="104.1">SCK/D13/13</text>
<text x="265.3" y="111.1">24/D24/A10/TX6</text>
<text x="304.3" y="111.1">TX7/D29/29</text>
<text x="265.3" y="114.7">25/D25/A11/RX6</text>
<text x="265.3" y="118.2">26/D26/A12</text>
<text x="311.9" y="114.7">D30/30</text>
<text x="311.9" y="118.2">D31/31</text>
<text x="265.3" y="121.7">27/D27/A13</text>
<text x="265.3" y="125.2">28/D28/RX7</text>
<text x="311.9" y="121.7">D32/32</text>
<text x="311.9" y="125.2">D33/33</text>
</g>
<g font-size="3.2">
<text x="260.6" y="183.8">4</text>
<text x="264.1" y="185.6">GND</text>
</g>
<g font-size="3.2" fill="#f00">
<text x="275.6" y="185.6">VDD</text>
<text x="284.2" y="183.8">5</text>
</g>
<text font-size="2.5" fill="#000080" x="262.4" y="199.1">10</text>
<g font-size="2.1" fill="#00f">
<text x="324.1" y="171.1">2</text>
<text x="324.1" y="174.6">4</text>
<text x="324.1" y="178.2">5</text>
<text x="324.1" y="185.2">1</text>
<text x="324.1" y="181.7">3</text>
</g>
</svg>
